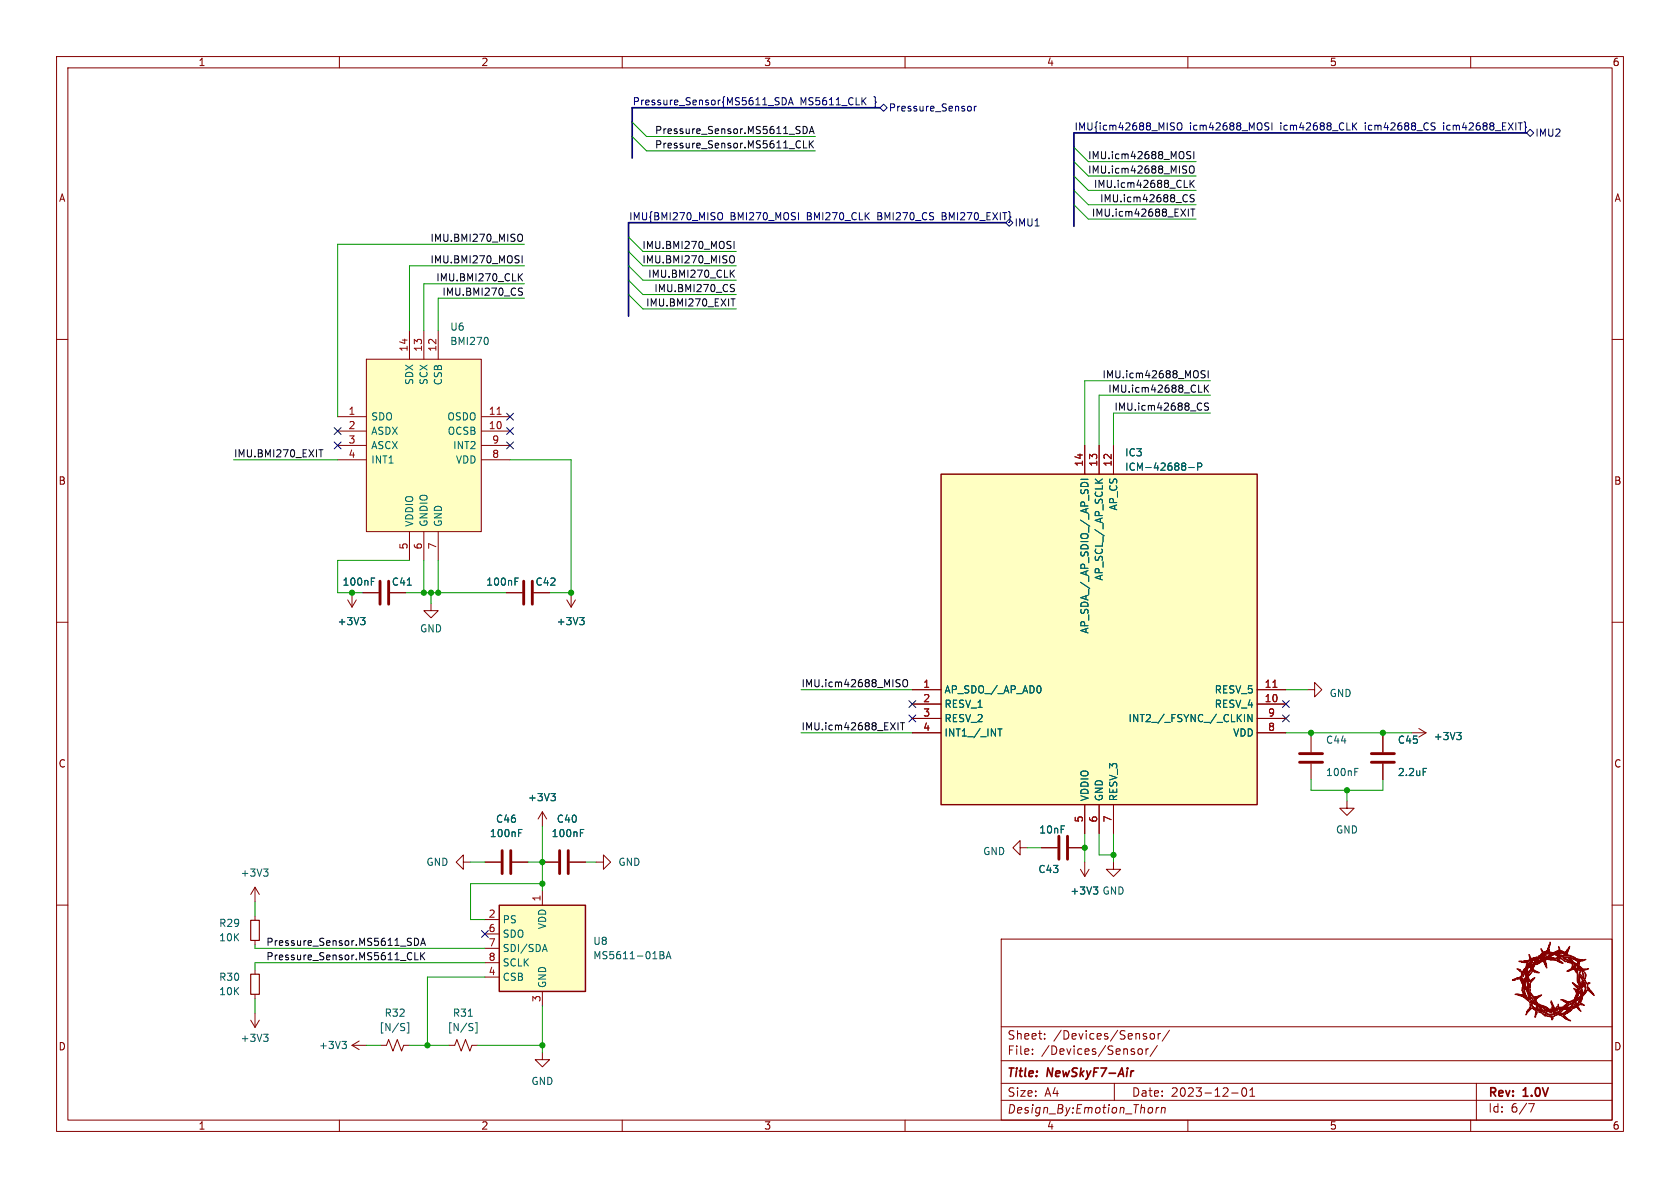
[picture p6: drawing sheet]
<svg xmlns="http://www.w3.org/2000/svg" width="297mm" height="210mm" viewBox="0 0 297 210" stroke-linecap="round" stroke-linejoin="round" font-family="sans-serif">
<g fill="none" stroke="#840000" stroke-width=".18">
<path d="M10 10h277v190h-277zM12 12h273v186h-273zM60 10v2M110 10v2M160 10v2M210 10v2M260 10v2M10 60h2M285 60h2M10 110h2M285 110h2M10 160h2"/>
<path d="M285 160h2M177 166h108v32h-108zM60 198v2M67.3 184.8h1l.4-1 .8 2 .7-2 .8 2 .4-1h1M110 198v2M160 198v2M177 194.5h108M177 191.5h108M177 187.5h108M177 181.5h108M182.5 186.3v.1M182.5 185.5v.1"/>
<path d="M184.7 183.6v.1M184.7 182.8v.1M197 191.5v3M201.3 185.5l.4-.1 .3 .3v.4l-.3 .3-.4-.1-.1-.2v-.4zM202.6 185.4v1M203 185.4l-.3 .1-.1 .2M203.4 182.8l.2-.1 .4 .1 .1 .6-.1 .2-.4 .1-.2-.1zM203.7 195.8l.1 .3-.2 .5M204.5 195.8l-.2 1M204.6 184.8l-1.3 2M204.7 182.7v1M204.9 195.8h-.3l-.2 .3"/>
<path d="M205.2 182.7l-.3 .1-.2 .2M205.4 195.9l.2-.1h.4l-.1 1M205.4 195.8l-.1 1M206.7 182.1l-1.2 2M210 198v2M217.7 193.2h1.2M219.7 192.4l.2-.1a.81 .81 0 0 1 .6 .6 .81 .81 0 0 1-.3 .8l-.2 .1a.81 .81 0 0 1-.3-1.4zM221 193.8h.8M221 192.7l.4-.4v1.5M260 198v2M261 191.5v6.5M270.2 195.1h1l-.6 1.5"/>
</g>
<path d="M200.4 189.3l-.4 .1" fill="none" stroke="#840000" stroke-width=".3"/>
<g fill="#840000" stroke="#840000" stroke-width=".18">
<path d="M276 179.5l.9 .6-.5-.7 .5-.2-.4 .3 1.2 1-.8-.3h.2h.1a1.56 1.56 0 0 1-1.2-.7z"/>
<path d="M273.5 179.7h.9v.5l.2-.2-.2 .3a.61 .61 0 0 0-.9-.6z"/>
<path d="M270.3 178.3h.1a.71 .71 0 0 1 1 .3l.3 .3-.1 .5 .1-.5-.1 .1-.1 .8-.1 .1 .1-1.2-.4-.3-.3-.1-.2 .1-.9 1 .2-.6a.5 .5 0 0 0 .6-.4l-.6 .4z"/>
<path d="M276.3 169.2h.2l-.1 .2 .2 .1v-.2l.2 .2v.1h.3v.1l.5 .1-.3-.4 1.1 1.9 .4 .3a.75 .75 0 0 0-.1-.9l.4 .3 .2 .5h.3l-.5-.5 .5 .3-.1-.3-1-.6-.1-.1h-.1l.2 .3v.1l.2 .8-.4-1-.7-1.1h.1l.4 .6 .6 .4 .2-.1v-.3a2.92 2.92 0 0 0-2.3-.7 2.41 2.41 0 0 1 2.4 .8l-.1 .4 .2 .1a1.64 1.64 0 0 0 1.8 .7l-.6 .2h-.2l.3-.1h-.4v.1h-.1l.1 .2-.3-.1a.48 .48 0 0 1-.5 0 .48 .48 0 0 1-.2-.6l-.1 .5 .1 .9a3.2 3.2 0 0 0 .4 1.9l-.3 .2-.7-.4 .7 .8 .5-.8h.4v-.2h.2l-.2-.1-.1 .2h-.1l.1-.3-.2 .4h-.1l.1-.6h.2h-.2v-.2l-.3-.6a1.62 1.62 0 0 1 .7 1.1h.1a1.91 1.91 0 0 1-.3 2l.8-.8 .9 .7-.9-1-.1-.1 .3 .2-.3-.2 .1-.1 1.1 1.5-1.1-1-.8 1 .3-1.5 .1 .1-.1-.1a.32 .32 0 0 0-.4 0 .32 .32 0 0 0-.1 .4l.1 .4a3.2 3.2 0 0 1-.3 2l.5 .3h-.2a.61 .61 0 0 0-.9 .3l.6 .9-.7-.7 .4 .4-.2-.4-.3-.1-.7 .3-.4 .5-.6 .3 .6-.4 .5-.6a.35 .35 0 0 0 .5-.3l-.4 .3-.1-.1 .1-.1-.1 .1a.44 .44 0 0 1 .7 0l-.1-.3 .2 .1a.72 .72 0 0 1 .9-.2l-.6-.4-.2 .5h-.3l-.3-.4 .1-.1-.1-.1h.2l.2 .5 .2-.5a.64 .64 0 0 0 .7-.8l-.1-1.4-.1 .8a1.51 1.51 0 0 1-.2 1.3v-.1l-.3 .2 .3-.3 .1-.6-.3 .3h.2l-.7 .6h-.2l.7-.6-1.6 .8-.9 .7 1.8-.9a3.6 3.6 0 0 1-2.3 2.2l-.3-.1 .5 .1-.6-.2v.2l.3 .2h-.2a1.27 1.27 0 0 0-1.2 .3l1.8-1.4-.5 .7 .6-.1a.73 .73 0 0 1 .8-.3h-.4l.4-.3 .1 .2v-.2l.2 .1v-.3l.4-.7a.82 .82 0 0 0-.9 .4l-.3 .1 .9 .1-1.3 .2-.8-.1-.1-.1h.9h-.9v-.6l.1 .6a1.43 1.43 0 0 0 1.3-.8l-.7-.5 .9 .6 .3-.2h-.3l-1.2-.5h.5l1.1 .4 .5-.3 .4 .1 .1-.3-.2 .2h-.3l.3-.2h.3h-.3l.1-.2 .4 .1v-.1a.63 .63 0 0 0 .6-.4 .63 .63 0 0 0-.1-.7l-.5 1.1 .7-1.4a.59 .59 0 0 1 .7-.6v-.1h-.2l.2-.2a1.94 1.94 0 0 0-1.2 1.4l-.4 .9h-.2l.5-.9v-.2v.1l.1-.2-.4-.1h.4h-.4l.1 .5-.3-.7h.1l-.1-.1 .4 .2 .2-.1-1-1.2 1.2 .7-.4-.8 .2-.5-.2 .4v-1.4l-.2-.2h.1l.1-.1-.2 .1-.5-.8-.2 .2 .3 .1-1.2 .3 .6-.2 .2-.2-.8 .4 .9-.6v-.2h.3h-.3a.53 .53 0 0 0 0-.5 .53 .53 0 0 0-.6-.2l-.2-.1h.6l-1.3-.7z"/>
<path d="M272.9 179.3l.6 .3h-.4l-.2-.2 .2 .2 .1-.1z"/>
<path d="M271.2 176.3l.6-.1h-.2l.9-.3-.3 .3a.67 .67 0 0 0-.6 .5 .67 .67 0 0 0 .2 .7l.1 .3 .1-.3 1.3 .6 .6 .4 1-.1h-.2l.2-.1 .7 .1-1.2 .1-.2 .2h1.2h-1.1l1 .3 .6-.5h.2a2.25 2.25 0 0 1-2.7 .9l-.2-.2h.2h-.2l-.1-.1-.3 .1 .3-.2a1.94 1.94 0 0 0 1.8 .2h.2l-.2-.1 .4 .1-1.1-.3-.4-.3h.3h-.3l-.7-.4h.4l.1 .3-.1-.3h-.5l.1-.1-1-.3-.1 .2a2.94 2.94 0 0 1 1.8 .8l.5 .3-.6-.2-.2 .1-.1-.2-1.1 .1-.9-.5a.45 .45 0 0 1 .6 .3l.3 .2 .4-.2 .9 .1-1.2-.1-.1-.1h.2h-.4l-.5-.2h-.2l-.3-.2h.2a.83 .83 0 0 1-.7-1l-.2 .2v-.2a.56 .56 0 0 1 .5 .7l.5 .5 .4-.2h-.2l-.1-.5-.6-.3 .5 .2-.1-.4 .4 .9 .1-.1a.35 .35 0 0 0 .1 .5 .35 .35 0 0 0 .5-.1l-.5-.4 .3 .1a.95 .95 0 0 0 1.1 .6h.1l-.3-.1v-.1l-.8-.4-.4-.1-.2-.5h.1h-.1l-.2-.3 .2 .2v-.1l-.4-.5h.1v.2l.1-.3 .8-.6-.8 .4-.1 .3h-.1l-.1-.2 .1 .2 .1-.3-.2 .1v-.2h.2z"/>
<path d="M272 178.9a.55 .55 0 0 1 .8 .4l-.3-.2z"/>
<path d="M274.5 179.1h.4z"/>
<path d="M271.8 178.9h.1z"/>
<path d="M273.3 178.9h.1z"/>
<path d="M275.6 178.5h.1z"/>
<path d="M276.4 178.4l1.1-.1z"/>
<path d="M274.4 177.8v.5z"/>
<path d="M270.5 177.5a.38 .38 0 0 1 .2 .4 .38 .38 0 0 1-.3 .3z"/>
<path d="M274.2 176.9l.5 1.1-.1 .2-.3-.6-.1-.4 .2 .2-.2-.2z"/>
<path d="M275.3 177.9l-.2 .3z"/>
<path d="M278.3 177.5l.2 .3-.3-.2z"/>
<path d="M279.9 177.7h.2z"/>
<path d="M270.4 175.6l.2 .6a1.33 1.33 0 0 1 .6 1.1l-.5-.2-.1-.3 .5 .3v-.2a1.66 1.66 0 0 1-.7-1.3z"/>
<path d="M273.1 168.8l.4 .3z"/>
<path d="M270.3 168.7l.2 .5h.1a.38 .38 0 0 0 .6 .2l.1-.1-.3 .1 .6-.2h.3l.5-.5 .4-.3 .2 .1-.3-.3v.3l-.3 .2 .2-.2v-.3h.1l-.2-.1-.1-.4 .5 .7 .2-.2 .1 .1-.1 .1h.2v-.2h.2l.1-.1-.3 .1 .4-.4v-.2l-.1 .2 .1-.4a.45 .45 0 0 1 0 .7v.2l.2-.5v.5a1.64 1.64 0 0 0 1.7-.5l.1 .2-.1-.7 .2 .6v.4l.2-.3 .3 .1-.1 .1 .6 .1 .2 .3 .2-.5-.5 .2 .4-.3v-.1l-.2 .2 .6-.8-.2 .6a.54 .54 0 0 0-.2 .7 .54 .54 0 0 0 .6 .3l.4 .2a3.2 3.2 0 0 0 2.3 .5l-.7 .3 .2-.2h-.9l.1 .3 .4-.1a.51 .51 0 0 0-.3 .6l-.2-.2a.82 .82 0 0 0-.5-.9l-.3-.1a2.47 2.47 0 0 0-2.1-.1l-.4-.2h.5h-.5l-.7-.3 1.7 1.3 .2-.1 .2 .1a.71 .71 0 0 1-.9-.4l-.3-.1-.3 .1 .3-.2-.2-.1-.9 .2h-.9l.5-.2h-1.7h-.3v.2l-.2-.1-.3 .3h.7l.1-.2h.4l-.5-.1h.1l1.2 .2-.5-.1-.2 .3 .2 .6-.2-.2v.2l.1 .4 .1-.2 .1 .5-.5-.7h.2a.37 .37 0 0 1-.3-.6v-.1l.1 .2v.4l.2-.7-1.2 .5-.1-.1 .3-.1h-.5h.6l.1-.2-.7 .2 .7-.8h.5v-.3l.2 .3v.1l1.6 .1v.1l1-.2h-.3l-.2-.2a.52 .52 0 0 0-.8 0l-.4 .2a1.47 1.47 0 0 1 1.5-.5l.1 .1a.76 .76 0 0 0 .9 .1l.3-.1-.2-.1h.4h-.4l-.6-.2-.1 .1 .1-.3 .9 .4-.1-.2v.1l-.8-.4-.3 .6h-.1v-.3l-.6 .1 .5-.3v-.1l-.6 .3 .1-.2-.4 .2 .1 .1-.6 .2-.3 .3 .1 .1-.4-.1 .6-.4-1.2 .1 .4-.2 .7-.1h-.1h.5h-.1a1.67 1.67 0 0 0-1.7 .4h.2l-.6 .2-.6 .9-.2-.1 .4-.6-.9 .4h.2l.5-.2-.1 .2-.6 .3 .3 .2 .1-.2v.3l.2-.2v-.1h.3v.2l-1.6 .7v.2l2.4-1.2 .3 .1-1.7 .6-.1 .7 1.1 .7-.7-.1 .3-.1-.6-.2-1 1 .2 .7 1-.5-.9 1.1v.8v-.8l.2-.5-.4 .1v-.1h.1l-.2-.1 .6 .1 .4-.5-.4 .4h-.6v-.3l-.1-.1 .3 3.1 .2 .7-.1 .1v-.1l-.1-.1-.2 .2-.5-.5a.7 .7 0 0 0-.8-.3l.6 .3 .8 .7-.2-.1a3 3 0 0 0-1.8-1l.7-.1-.2 .1a.35 .35 0 0 0 .4-.1 .35 .35 0 0 0 0-.5v-.1l.2 .5-.1 .2 .2 .1v-.2l.5 .7 .3 .1-.1-1.4 .1 1.2-.5-1.5h.1l.1 .4v-.4h.2h-.4l-.3-.2a2.17 2.17 0 0 0 .7 1.8 2.05 2.05 0 0 1-.7-2l.3 .3-.2-.3 .1-.2h-.2l-.1-.2-.2 1.1v-.2l-.1 .1 .1-1-.4-1 .5 .9-.4-1.1-1.3 .3h.4l-.3 .1h-.3l.8-.5 .2 .1-.2-.1h.4l.3-.2-.2 .2 .2 .1v-1l.2 .3 .2-.3a2.84 2.84 0 0 0 .2 2.2l.2 .1-.2-.4h.1l.3-.7a1.11 1.11 0 0 0 .3 1.7v-.7l-.1 .6-.1-.8 .1 .1v-.1h-.1l-.1-.4 .1 .1v-.1h-.1v-.2v-.3l1.2-1.5-.2-.1-.1 .1 .4-.7-1.2 .4 .1 .7-.1 .3v-1.1l.2-.5h.2l-.1 .1 .9-.4a.7 .7 0 0 1-.5-.8l-.2-.1 .3 .4a.45 .45 0 0 1-.4 .8l.3-.4-.1 .2-.1-.2-.1 .1-.2 .3 .3-.8-.3 .2-.2 .6-.1 .1h.1l-.1 1.6-.1 .2 .2-.2 .7-1-.1-.1h.1l-.1-.1 .4-.3-1.3 2.3-.2 .7-.2-.1 .1-.6 .5-.6-.2-.1v-.3l.1 .2v-.3l-.1 .1-.1-.6 .1 .1 .1-.1h-.2l-.1-.2a.48 .48 0 0 1-.6 .6v-.3l.3 .2 .3-.6h.2v.1h.1v-.8l.1-.1 .2 .1-.2-.2 .3-.5-.2 .2-.7-.1 1.1-.2-.1-.7h.2h-.2z"/>
<path d="M270.5 175.3l.3 .6 .3 .2h-.2l.2 .2-.4-.5-.1-.1h.1h-.1z"/>
<path d="M267.8 175.8l.4-.1 .4 .1z"/>
<path d="M270.5 174.8v.4z"/>
<path d="M278.2 174.7h.1v.1z"/>
<path d="M269.1 174.6v.1z"/>
<path d="M280.6 174.1l.1 .3z"/>
<path d="M279.3 171.8l.2-.1a.74 .74 0 0 0-.2 .9v.7l.2 .8a3.4 3.4 0 0 1-.2-2.3z"/>
<path d="M280.7 173.8h.4l-.5 .2v-.1l.3-.1-.3 .1z"/>
<path d="M279.7 171.7l.3 .7v.5l.1 .1a1.15 1.15 0 0 0 0-1.2 .84 .84 0 0 1 .1 1.3l.3 .8-.4-.9-.3-.2 .1-.3z"/>
<path d="M268.2 173.1h.1z"/>
<path d="M268.4 173l.3 .1z"/>
<path d="M279.3 172.2l.4 .4z"/>
<path d="M271.2 171.8l.2 .1z"/>
<path d="M268.5 171.4l.3 .3z"/>
<path d="M268.2 171.3l.6 .2z"/>
<path d="M274 169.7a2.2 2.2 0 0 1 1.8 .4h.2l-.5-.3-.2-.3h.2l.8 .8-.6-.2a2.6 2.6 0 0 0-1.7-.4z"/>
<path d="M268.9 170.1l.8-.1 .2 .1-.2 .1z"/>
<path d="M268.5 169.9h.6l-.4 .1z"/>
<path d="M274 166.6l.1 .1-.3 .8 .1-.3h-.1v-.1h.2h-.2l.2-.3z"/>
<path d="M273.1 179.5h.1z"/>
<path d="M272 178.6h.1z"/>
<path d="M269.4 174.3l.1 .1z"/>
<path d="M269.8 174.4l.2 .2z"/>
<path d="M269.2 172.9l.1 .6z"/>
<path d="M269.5 171.7l-.2 1z"/>
<path d="M276 168.7v.1z"/>
<path d="M273.5 168.1v.1z"/>
</g>
<path d="M71.3 181.6l.2 .2-.2 .4M71.4 180.9l.1 .1M72 180.8h.3v1.8h-.3" fill="none" stroke="#006464" stroke-width=".18"/>
<path d="M64.8 63.5h20.3v30.5h-20.3z" fill="#ffffc2"/>
<g fill="none" stroke="#840000" stroke-width=".18">
<path d="M72.4 58.4v5.1M74.9 58.4v5.1M77.5 58.4v5.1M59.7 73.7h5.1M59.7 76.2h5.1M59.7 78.7h5.1M64.8 63.5h20.3v30.5h-20.3zM85.1 73.7h5.1M85.1 76.2h5.1M85.1 78.7h5.1M191.8 78.7v5.1M194.3 78.7v5.1"/>
<path d="M196.8 78.7v5.1M59.7 81.3h5.1M72.4 94v5.1M74.9 94v5.1M77.5 94v5.1M85.1 81.3h5.1M61.5 106l.7 1.3M62.2 104.8v2.5M63 106l-.8 1.3M64.1 104.8h2.8M69 104.8h2.8M76.2 106.7v1.3h1.3l-1.3 1.2-1.3-1.2h1.3"/>
<path d="M89.5 104.8h2.8M94.4 104.8h2.8M100.2 106l.8 1.3M101 104.8v2.5M101.7 106l-.7 1.3M161.3 129.5h5.1M161.3 121.9h5.1M161.3 124.5h5.1M161.3 127h5.1M222.2 129.5h5.1M222.2 121.9h5.1M222.2 124.5h5.1"/>
<path d="M222.2 127h5.1M231.1 121.9h1.3v-1.2l1.3 1.2-1.3 1.3v-1.3M231.8 130.2v2.8M231.8 135v2.8M244.5 130.2v2.8M244.5 135v2.8M249.6 129.5h2.5M250.8 128.8l1.3 .7M252.1 129.5l-1.3 .8M45.1 156.8v2.6M45.1 156.8l.7 1.3M45.1 156.8l-.8 1.3"/>
<path d="M81.9 152.4v-1.3l-1.3 1.3 1.3 1.3v-1.3h1.3M85.7 152.4h2.8M90.6 152.4h2.7M95.9 152.4h2.8M95.9 143.5l-.8 1.3M95.9 143.5v2.6M95.9 157.5v2.5M95.9 143.5l.7 1.3M100.7 152.4h2.8M105.4 152.4h1.3v-1.3l1.2 1.3-1.2 1.3v-1.3M180.3 149.9v-1.3l-1.2 1.3 1.2 1.2v-1.2h1.3M184.1 149.9h2.8"/>
<path d="M189 149.9h2.8M191 153.7l.8 1.2M191.8 142.2v5.1M191.8 152.4v2.5M192.5 153.7l-.7 1.2M194.3 142.2v5.1M196.8 152.4v1.3h1.3l-1.3 1.2-1.2-1.2h1.2M196.8 142.2v5.1M238.1 141.6v1.3h1.3l-1.3 1.2-1.2-1.2h1.2M45.1 161.9v.8M45.1 166.2v.8M45.1 171.5v.7"/>
<path d="M45.1 175.8v.7M45.1 179.1v2.5M85.7 162.6h2.6M85.7 172.7h2.6M85.7 165.1h2.6M85.7 167.6h2.6M85.7 170.2h2.6M95.9 175.3v2.5M44.3 180.3l.8 1.3M45.8 180.3l-.7 1.3M62.2 184.8h2.6M62.2 184.8l1.3 .7"/>
<path d="M63.5 184l-1.3 .8M79.4 184.8h1l.4-1 .7 2 .8-2 .8 2 .3-1h1.1M95.9 186.1v1.2h1.3l-1.3 1.3-1.3-1.3h1.3"/>
</g>
<path d="M87.9 73.2h.7M225 121.5h.8" fill="none" stroke="#a90000" stroke-width=".18"/>
<g fill="none" stroke="#006464" stroke-width=".18">
<path d="M86.1 59.7l.2 .4-.2 .7M191.1 86a.64 .64 0 0 1 .6-.7 .64 .64 0 0 1 .6 .7M191.1 84.7h1.2M193.6 84.7l.7 .7M194.9 84.7l-.7 .5M210.2 82.6h.9M211.7 82.5h.6l.2-.2-.1-.3-.7-.1v1.2M63.7 109.2h.8l-.4 .4M64.3 109.6l.2 .3v.3l-.2 .2M65.6 102.8h.5M65.6 102.2h.7M72 103.4h.7"/>
<path d="M91 102.8h.5M91 102.2h.7M102.5 109.2h.8l-.5 .4M103 109.6l.3 .3v.3l-.3 .2M176.4 128.8h.7M176.8 128.8v1.3M183.7 121.2a.79 .79 0 0 1 0 1.3M220 126.3v1.3M221.3 126.3v1.3l-.7-1.3v1.3M239.5 135.8h.6M239.5 136.4h.4M251.6 135.8h.6"/>
<path d="M257.5 129.5h.8l-.4 .5M258.1 130l.2 .2v.3l-.2 .3M46.6 153.6h.8l-.4 .5M47.1 154.1l.3 .2v.3l-.3 .3M91.7 147.2h.4M91.7 146.6h.6M97.4 140.3h.8l-.4 .5M97.9 140.8l.3 .2v.3l-.3 .2M102.6 147.2h.4M102.6 146.6h.6M193.3 156.8h.8l-.5 .5M193.8 157.3l.3 .2v.3l-.3 .3"/>
<path d="M82.8 179.6h.7M96 167.9h.6M96.3 166.9l.4 1.3M116.7 168.2l.6 .1v.3l-.2 .2M116.7 168.8h.4M117.1 168.8l.3 .3-.1 .3-.6 .1M117.8 169.5l.4-1.3 .4 1.3M117.9 169.1h.6M46.6 182.8h.8l-.4 .5M47.1 183.3l.3 .3v.3l-.3 .2M60.5 184.1h.7l-.4 .5M61 184.6l.2 .2v.3l-.2 .3"/>
<path d="M83.4 181.6l.2 .2-.2 .4M83.4 180.9l.2 .1M84 180.8h.3v1.8h-.3"/>
</g>
<path d="M44.3 162.7h1.5v3.5h-1.5zM44.3 172.2h1.5v3.6h-1.5z" fill="none" stroke="#840000" stroke-width=".2"/>
<g fill="#ffffc2" stroke="#ffffc2" stroke-width=".18">
<path d="M166.4 83.8h55.8v58.4h-55.8z"/>
<path d="M88.3 160h15.2v15.3h-15.2z"/>
</g>
<path d="M166.4 83.8h55.8v58.4h-55.8zM88.3 160h15.2v15.3h-15.2z" fill="none" stroke="#840000" stroke-width=".25"/>
<g fill="none" stroke="#840000" stroke-width=".51">
<path d="M67.2 102.7v4.1M68.7 102.7v4.1M92.6 102.7v4.1M94.1 102.7v4.1M229.7 134.7h4.1M229.7 133.2h4.1M242.4 134.7h4.1M242.4 133.2h4.1M88.8 150.4v4M90.3 150.4v4M98.9 150.4v4M100.5 150.4v4"/>
<path d="M187.2 147.8v4.1M188.7 147.8v4.1"/>
</g>
<g fill="none" stroke="#000084" stroke-width=".18">
<path d="M138.3 17.3a.64 .64 0 0 1 .7 .6 .64 .64 0 0 1-.7 .6zM139.4 18.5l.4-1.2 .4 1.2M139.5 18.2h.6M152.6 17.8l.5 .7M153.1 17.3l-.7 .7M155.6 19.1l.6-.7 .6 .7-.6 .6zM171.3 18.8h.3l.1 .2-.1 .5-.3 .1M172.3 18.8v.8M172.6 18.8l-.3 .2M127.1 37.6h.1a.43 .43 0 0 1 .5 .4v.4a.42 .42 0 0 1-.2 .4 .42 .42 0 0 1-.4 0M141.2 37.6v1.3M177.8 39.4l.6-.7 .7 .7-.7 .6z"/>
<path d="M207.1 21.7l.5 .1M207.4 22.4l.2 .2-.2 .4M208.3 21.8l.1-.1a.43 .43 0 0 1 .6 .4v.5a.42 .42 0 0 1-.5 .4 .42 .42 0 0 1-.4-.4v-.5zM223.8 21.7l.5 .1M223.8 22.3l.4 .1 .1 .3-.2 .3h-.3M224.9 21.7v1.3M239.3 22.3l.6 .7M239.9 21.7l-.8 .7M253.1 21.8h.6M253.1 22.3l.5 .1 .1 .2-.1 .3-.4 .1M269.4 21.5l.3 .2v.6l.2 .2-.2 .2v.6l-.3 .2M269.9 23.5l.6-.6 .6 .6-.6 .6z"/>
<path d="M59.1 78.1l1.2 1.2M59.1 75.6l1.2 1.2M60.3 78.1l-1.2 1.2M60.3 75.6l-1.2 1.2M89.6 75.6l1.2 1.2M89.6 73.1l1.2 1.2M89.6 78.1l1.2 1.2M90.8 75.6l-1.2 1.2M90.8 73.1l-1.2 1.2M90.8 78.1l-1.2 1.2M160.7 123.9l1.2 1.2M160.7 126.4l1.2 1.2"/>
<path d="M161.9 123.9l-1.2 1.2M161.9 126.4l-1.2 1.2M226.7 123.9l1.2 1.2M226.7 126.4l1.2 1.2M227.9 123.9l-1.2 1.2M227.9 126.4l-1.2 1.2M85.1 164.5l1.2 1.2M86.3 164.5l-1.2 1.2"/>
</g>
<g fill="none" stroke="#0f0f0f" stroke-width=".18">
<path d="M141.4 24.9l.1 .1M141.5 26l-.1 .1M142 22.3a.64 .64 0 0 1 .7 .7 .64 .64 0 0 1-.7 .6zM142 24.9v1.3h.7M143.1 23.6l.4-1.3 .4 1.3M143.1 24.9v1.3M143.2 23.3h.6M143.3 25.4l.5 .8M143.8 24.9l-.7 .7M209.4 33.1h.6M209.6 29.3l.2 .1M209.7 30.1l.1 .1-.1 .3"/>
<path d="M209.7 34.4l.2 .1M209.9 35.6l-.2 .1M210.1 37v1.2M210.4 31.9v1.2M210.4 29.4l.2-.1a.43 .43 0 0 1 .5 .5v.4a.42 .42 0 0 1-.4 .4 .42 .42 0 0 1-.4-.4v-.4zM210.5 26.9l-.5-.1-.2 .1v.4l.6 .2 .1 .3-.2 .3-.5-.1M210.5 37h.7M210.6 32.4l.5 .7M210.9 37v1.2M211.1 26.8v1.3M211.1 34.5l-.5-.1-.2 .3 .1 .3 .6 .2v.4l-.2 .1-.5-.1M211.1 31.9l-.7 .7"/>
<path d="M91.8 41.4a.43 .43 0 0 1 .6 .4v.4a.43 .43 0 0 1-.6 .5M91.8 48.9l.6 .8M91.9 51.5l.3 .1 .2 .4-.3 .2h-.3M91.9 50.9l.5 .1M92.3 45.2v1.3M92.4 48.4l-.8 .7M129.2 52.8h.8M129.3 48.3l.5 .7M129.3 45.2a.43 .43 0 0 1 .5 .4v.5a.43 .43 0 0 1-.5 .4M129.3 50.9l.4 .1 .1 .3-.2 .3h-.3M129.3 50.3h.5M129.6 52.8v1.3"/>
<path d="M129.8 42.7v1.2M129.8 47.7l-.7 .8M56.4 79.5h.7M56.7 79.5v1.3M211.9 69.3h.6M212.2 71.2l.2 .2M212.4 72.4l-.2 .1M212.9 68.1v1.2M213 65.6l-.4-.1-.2 .1v.4l.5 .3 .1 .3-.2 .2-.5-.1M213.1 68.6l.6 .7M213.6 65.5v1.3M213.7 71.3l-.5-.1-.2 .2v.3l.5 .3 .2 .3-.3 .2h-.5"/>
<path d="M213.7 68.1l-.8 .7M158.8 127.8v1.2M158.9 120.1l.2 .1M159 120.9l.1 .1-.1 .3M159.2 127.8h.7M159.5 127.8v1.2M159.8 120.2l.1-.1a.43 .43 0 0 1 .6 .5v.4a.42 .42 0 0 1-.5 .4 .42 .42 0 0 1-.4-.4v-.4zM72.7 168.5h.1M72.8 169.5l-.1 .1M73.3 165.9a.64 .64 0 0 1 .7 .6 .64 .64 0 0 1-.7 .6zM73.3 168.4v1.3h.6M74.4 168.4v1.3"/>
<path d="M74.4 167.1l.4-1.2 .4 1.2M74.5 166.8h.6M74.5 168.9l.6 .8M75.1 168.4l-.7 .7"/>
</g>
<path d="M155.6 19.1h-43.8v8.8M177.8 39.4h-66.7v16.5M269.9 23.5h-80v16.5" fill="none" stroke="#000084" stroke-width=".3"/>
<g fill="none" stroke="#009600" stroke-width=".18">
<path d="M111.8 21.6l2.5 2.5h29.8M111.8 24.1l2.5 2.6h29.8M189.9 26l2.5 2.6h19.1M189.9 28.6l2.5 2.5h19.1M189.9 31.1l2.5 2.6h19.1M189.9 33.7l2.5 2.5h19.1M189.9 36.2l2.5 2.5h19.1M92.7 43.2h-33v30.5M92.7 47h-20.3v11.4M92.7 50.2h-17.8v8.2M92.7 52.7h-15.2v5.7M111.1 44.5l2.6 2.5h16.5"/>
<path d="M111.1 47l2.6 2.5h16.5M111.1 41.9l2.6 2.6h16.5M111.1 49.5l2.6 2.6h16.5M111.1 52.1l2.6 2.5h16.5M214 69.9h-19.7v8.8M214 67.3h-22.2v11.4M214 73h-17.2v5.7M41.3 81.3h18.4M72.4 99.1h-12.7v5.7h4.4M74.9 99.1v5.7M77.5 99.1v5.7M90.2 81.3h10.8v23.5h-3.8"/>
<path d="M71.8 104.8h17.7M76.2 104.8v1.9M141.6 121.9h19.7M141.6 129.5h19.7M227.3 121.9h3.8M227.3 129.5h22.3M231.8 129.5v.7M231.8 137.8v1.9h12.7v-1.9M238.1 139.7v1.9M244.5 129.5v.7M45.1 159.4v2.5M83.2 152.4h2.5"/>
<path d="M93.3 152.4h2.6M95.9 156.2h-12.7v6.4h2.5M95.9 146.1v11.4M103.5 152.4h1.9M181.6 149.9h2.5M191.8 147.3v5.1M194.3 147.3v3.8h2.5M196.8 147.3v5.1M45.1 167v.6h40.6M45.1 176.5v2.6M85.7 170.2h-40.6v1.3M85.7 172.7h-10.1v12.1"/>
<path d="M95.9 177.8v8.3M64.8 184.8h2.5M72.4 184.8h7M84.5 184.8h11.4"/>
</g>
<g fill="#009600" stroke="#009600" stroke-width=".18">
<circle cx="95.9" cy="184.8" r=".46"/>
<circle cx="75.6" cy="184.8" r=".46"/>
<circle cx="95.9" cy="152.4" r=".46"/>
<circle cx="95.9" cy="156.2" r=".46"/>
<circle cx="196.8" cy="151.1" r=".46"/>
<circle cx="191.8" cy="149.9" r=".46"/>
<circle cx="62.2" cy="104.8" r=".46"/>
<circle cx="76.2" cy="104.8" r=".46"/>
<circle cx="77.5" cy="104.8" r=".46"/>
<circle cx="74.9" cy="104.8" r=".46"/>
<circle cx="101" cy="104.8" r=".46"/>
<circle cx="244.5" cy="129.5" r=".46"/>
<circle cx="238.1" cy="139.7" r=".46"/>
<circle cx="231.8" cy="129.5" r=".46"/>
</g>
<g font-size="2.1" fill="#840000">
<text x="178" y="184">Sheet:</text>
<text x="186.2" y="184">/Devices/Sensor/</text>
<text x="177.9" y="190.8">Title:</text>
<text x="178" y="186.7">File:</text>
<text x="184.1" y="186.7">/Devices/Sensor/</text>
<text x="185.1" y="190.8">NewSkyF7-Air</text>
<text x="178" y="197.1">Design_By:Emotion_Thorn</text>
<text x="178" y="194.1">Size:</text>
<text x="184.7" y="194.1">A4</text>
<text x="200" y="194.1">Date:</text>
<text x="207" y="194.1">2023-12-01</text>
<text x="263" y="194.3">Rev:</text>
<text x="263" y="196.9">Id:</text>
<text x="267.1" y="196.9">6/7</text>
<text x="269.4" y="194.3">1.0V</text>
</g>
<g font-size="1.8" fill="#840000">
<text x="35" y="11.9">1</text>
<text x="85" y="11.9">2</text>
<text x="135" y="11.9">3</text>
<text x="185" y="11.9">4</text>
<text x="235" y="11.9">5</text>
<text x="285" y="11.9">6</text>
<text x="10.3" y="35.9">A</text>
<text x="285.3" y="35.9">A</text>
<text x="10.3" y="85.9">B</text>
<text x="285.3" y="85.9">B</text>
<text x="10.3" y="135.9">C</text>
<text x="285.3" y="135.9">C</text>
<text x="10.3" y="185.9">D</text>
<text x="285.3" y="185.9">D</text>
<text x="35" y="199.9">1</text>
<text x="85" y="199.9">2</text>
<text x="135" y="199.9">3</text>
<text x="185" y="199.9">4</text>
<text x="235" y="199.9">5</text>
<text x="285" y="199.9">6</text>
</g>
<g font-size="1.8" fill="#000084">
<text x="111.8" y="18.7">Pressure_Sensor{MS5611_SDA</text>
<text x="141.4" y="18.7">MS5611_CLK</text>
<text x="154.6" y="18.7">}</text>
<text x="157" y="19.9">Pressure_Sensor</text>
<text x="189.9" y="23.1">IMU{icm42688_MISO</text>
<text x="210.3" y="23.1">icm42688_MOSI</text>
<text x="226.4" y="23.1">icm42688_CLK</text>
<text x="241.6" y="23.1">icm42688_CS</text>
<text x="255.6" y="23.1">icm42688_EXIT}</text>
<text x="271.3" y="24.4">IMU2</text>
<text x="111.1" y="39">IMU{BMI270_MISO</text>
<text x="129" y="39">BMI270_MOSI</text>
<text x="142.7" y="39">BMI270_CLK</text>
<text x="155.4" y="39">BMI270_CS</text>
<text x="167" y="39">BMI270_EXIT}</text>
<text x="179.3" y="40.2">IMU1</text>
</g>
<g font-size="1.8" fill="#0f0f0f">
<text x="115.7" y="23.8">Pressure_Sensor.MS5611_SDA</text>
<text x="115.7" y="26.3">Pressure_Sensor.MS5611_CLK</text>
<text x="192.3" y="28.2">IMU.icm42688_MOSI</text>
<text x="192.3" y="30.8">IMU.icm42688_MISO</text>
<text x="193.3" y="33.3">IMU.icm42688_CLK</text>
<text x="194.4" y="35.8">IMU.icm42688_CS</text>
<text x="192.9" y="38.4">IMU.icm42688_EXIT</text>
<text x="76" y="46.6">IMU.BMI270_MOSI</text>
<text x="76" y="42.8">IMU.BMI270_MISO</text>
<text x="113.5" y="44.1">IMU.BMI270_MOSI</text>
<text x="113.5" y="46.6">IMU.BMI270_MISO</text>
<text x="77" y="49.8">IMU.BMI270_CLK</text>
<text x="78.1" y="52.4">IMU.BMI270_CS</text>
<text x="114.5" y="49.2">IMU.BMI270_CLK</text>
<text x="115.6" y="51.7">IMU.BMI270_CS</text>
<text x="114.1" y="54.3">IMU.BMI270_EXIT</text>
<text x="194.8" y="67">IMU.icm42688_MOSI</text>
<text x="195.8" y="69.5">IMU.icm42688_CLK</text>
<text x="196.9" y="72.7">IMU.icm42688_CS</text>
<text x="41.3" y="80.9">IMU.BMI270_EXIT</text>
<text x="141.6" y="121.6">IMU.icm42688_MISO</text>
<text x="141.6" y="129.2">IMU.icm42688_EXIT</text>
<text x="47" y="167.3">Pressure_Sensor.MS5611_SDA</text>
<text x="47" y="169.8">Pressure_Sensor.MS5611_CLK</text>
</g>
<g font-size="1.8" fill="#006464">
<text x="79.5" y="58.6">U6</text>
<text x="79.5" y="61.2">BMI270</text>
<text x="73.3" y="68.2" transform="rotate(-90 73.3 68.2)">SDX</text>
<text x="75.8" y="68.2" transform="rotate(-90 75.8 68.2)">SCX</text>
<text x="78.3" y="68.2" transform="rotate(-90 78.3 68.2)">CSB</text>
<text x="65.5" y="74.5">SDO</text>
<text x="65.5" y="77.1">ASDX</text>
<text x="79" y="74.5">OSDO</text>
<text x="79" y="77.1">OCSB</text>
<text x="65.5" y="79.6">ASCX</text>
<text x="65.5" y="82.1">INT1</text>
<text x="80" y="79.6">INT2</text>
<text x="80.5" y="82.1">VDD</text>
<text x="198.8" y="80.9">IC3</text>
<text x="198.8" y="83.4">ICM-42688-P</text>
<text x="73.3" y="93.2" transform="rotate(-90 73.3 93.2)">VDDIO</text>
<text x="75.8" y="93.2" transform="rotate(-90 75.8 93.2)">GNDIO</text>
<text x="78.3" y="93.2" transform="rotate(-90 78.3 93.2)">GND</text>
<text x="197.7" y="90.3" transform="rotate(-90 197.7 90.3)">AP_CS</text>
<text x="60.5" y="103.7">100nF</text>
<text x="69.2" y="103.7">C41</text>
<text x="85.9" y="103.7">100nF</text>
<text x="94.6" y="103.7">C42</text>
<text x="195.2" y="102.7" transform="rotate(-90 195.2 102.7)">AP_SCL_/_AP_SCLK</text>
<text x="59.6" y="110.7">+3V3</text>
<text x="74.2" y="112">GND</text>
<text x="98.3" y="110.7">+3V3</text>
<text x="192.6" y="112.1" transform="rotate(-90 192.6 112.1)">AP_SDA_/_AP_SDIO_/_AP_SDI</text>
<text x="166.9" y="122.8">AP_SDO_/_AP_AD0</text>
<text x="166.9" y="125.3">RESV_1</text>
<text x="214.6" y="125.3">RESV_4</text>
<text x="214.6" y="122.8">RESV_5</text>
<text x="235" y="123.4">GND</text>
<text x="166.9" y="127.9">RESV_2</text>
<text x="166.9" y="130.4">INT1_/_INT</text>
<text x="199.4" y="127.9">INT2_/_FSYNC_/_CLKIN</text>
<text x="217.9" y="130.4">VDD</text>
<text x="234.3" y="131.7">C44</text>
<text x="247" y="131.7">C45</text>
<text x="253.4" y="131">+3V3</text>
<text x="234.3" y="137.4">100nF</text>
<text x="247" y="137.4">2.2uF</text>
<text x="93.2" y="141.8">+3V3</text>
<text x="192.6" y="141.7" transform="rotate(-90 192.6 141.7)">VDDIO</text>
<text x="195.2" y="141.7" transform="rotate(-90 195.2 141.7)">GND</text>
<text x="197.7" y="141.7" transform="rotate(-90 197.7 141.7)">RESV_3</text>
<text x="86.5" y="148.2">100nF</text>
<text x="87.6" y="145.6">C46</text>
<text x="97.4" y="148.2">100nF</text>
<text x="98.3" y="145.6">C40</text>
<text x="183.6" y="147.5">10nF</text>
<text x="236.1" y="147.5">GND</text>
<text x="42.4" y="155.2">+3V3</text>
<text x="75.3" y="153.3">GND</text>
<text x="109.2" y="153.3">GND</text>
<text x="173.7" y="151.4">GND</text>
<text x="183.5" y="154.5">C43</text>
<text x="189.1" y="158.3">+3V3</text>
<text x="194.8" y="158.3">GND</text>
<text x="38.6" y="164.1">R29</text>
<text x="38.6" y="166.6">10K</text>
<text x="88.8" y="163.4">PS</text>
<text x="88.8" y="166">SDO</text>
<text x="96.7" y="164.4" transform="rotate(-90 96.7 164.4)">VDD</text>
<text x="104.8" y="167.2">U8</text>
<text x="38.6" y="173.6">R30</text>
<text x="88.8" y="173.6">CSB</text>
<text x="88.8" y="168.5">SDI/SDA</text>
<text x="88.8" y="171">SCLK</text>
<text x="104.8" y="169.8">MS5611-01BA</text>
<text x="38.6" y="176.1">10K</text>
<text x="67.9" y="179.9">R32</text>
<text x="80" y="179.9">R31</text>
<text x="96.7" y="174.8" transform="rotate(-90 96.7 174.8)">GND</text>
<text x="42.4" y="184.4">+3V3</text>
<text x="56.3" y="185.6">+3V3</text>
<text x="67" y="182.5">[N/S]</text>
<text x="79" y="182.5">[N/S]</text>
<text x="93.8" y="192">GND</text>
</g>
<g font-size="1.8" fill="#a90000">
<text x="72.1" y="62.3" transform="rotate(-90 72.1 62.3)">14</text>
<text x="74.7" y="62.3" transform="rotate(-90 74.7 62.3)">13</text>
<text x="77.2" y="62.3" transform="rotate(-90 77.2 62.3)">12</text>
<text x="61.5" y="73.4">1</text>
<text x="61.5" y="75.9">2</text>
<text x="86.3" y="75.9">10</text>
<text x="86.3" y="73.4">11</text>
<text x="61.5" y="78.5">3</text>
<text x="61.5" y="81">4</text>
<text x="86.9" y="81">8</text>
<text x="86.9" y="78.5">9</text>
<text x="191.5" y="82.6" transform="rotate(-90 191.5 82.6)">14</text>
<text x="194.1" y="82.6" transform="rotate(-90 194.1 82.6)">13</text>
<text x="196.6" y="82.6" transform="rotate(-90 196.6 82.6)">12</text>
<text x="72.1" y="97.2" transform="rotate(-90 72.1 97.2)">5</text>
<text x="74.7" y="97.2" transform="rotate(-90 74.7 97.2)">6</text>
<text x="77.2" y="97.2" transform="rotate(-90 77.2 97.2)">7</text>
<text x="163.1" y="121.7">1</text>
<text x="163.1" y="124.2">2</text>
<text x="223.5" y="124.2">10</text>
<text x="223.5" y="121.7">11</text>
<text x="163.1" y="126.7">3</text>
<text x="163.1" y="129.3">4</text>
<text x="224.1" y="129.3">8</text>
<text x="224.1" y="126.7">9</text>
<text x="191.5" y="145.5" transform="rotate(-90 191.5 145.5)">5</text>
<text x="194.1" y="145.5" transform="rotate(-90 194.1 145.5)">6</text>
<text x="196.6" y="145.5" transform="rotate(-90 196.6 145.5)">7</text>
<text x="95.6" y="159.5" transform="rotate(-90 95.6 159.5)">1</text>
<text x="86.3" y="162.3">2</text>
<text x="86.3" y="164.8">6</text>
<text x="86.3" y="167.4">7</text>
<text x="86.3" y="172.5">4</text>
<text x="86.3" y="169.9">8</text>
<text x="95.6" y="177.2" transform="rotate(-90 95.6 177.2)">3</text>
</g>
</svg>
